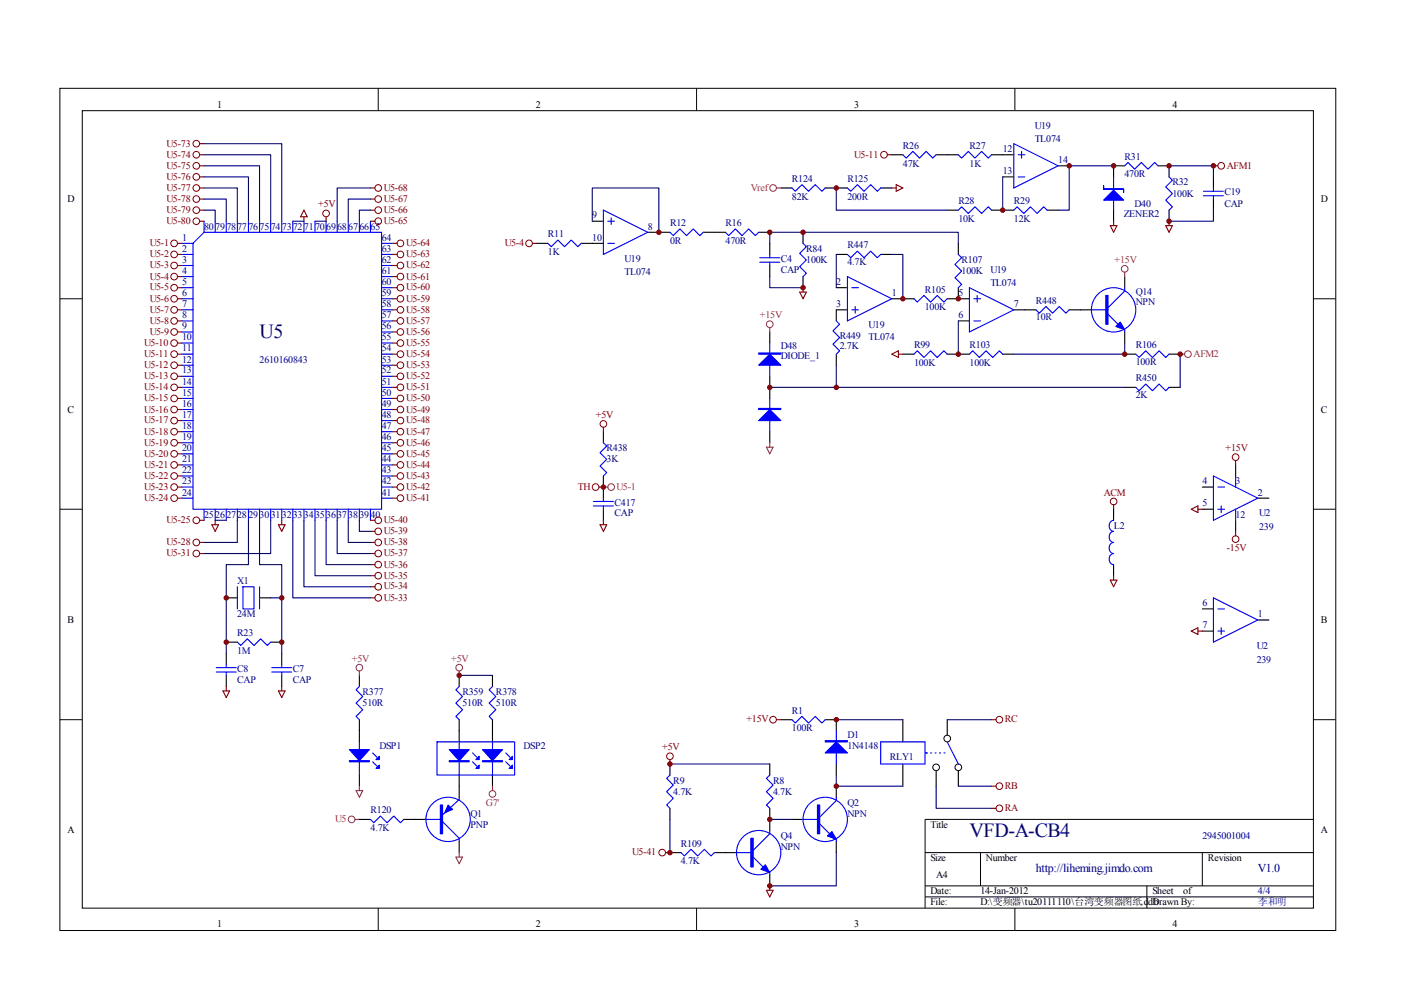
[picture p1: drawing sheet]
<svg xmlns="http://www.w3.org/2000/svg" width="297mm" height="210mm" viewBox="0 0 297 210" stroke-linecap="round" stroke-linejoin="round" font-family="sans-serif">
<g fill="none" stroke="#000" stroke-width=".21">
<path d="M12.7 18.7h270.5v178.6h-270.5zM80.2 18.7v4.7M147.7 18.7v4.7M215.2 18.7v4.7M17.4 23.5h261.1v169h-261.1zM12.7 63.3h4.7M278.4 63.3h4.7M12.7 108h4.7M278.4 108h4.7M12.7 152.6h4.7M278.4 152.6h4.7M278.4 173.7h-82.3v18.8"/>
<path d="M80.2 192.5v4.7M147.7 192.5v4.7M196.1 180.8h82.3M196.1 187.8h82.3M196.1 190.2h82.3M207.9 180.8v7M215.2 192.5v4.7M243.2 187.8v4.7M254.9 180.8v7"/>
<circle cx="200.8" cy="156.6" r=".71"/>
<circle cx="198.5" cy="162.7" r=".71"/>
<circle cx="203.2" cy="162.7" r=".71"/>
</g>
<g fill="none" stroke="#00f" stroke-width=".23">
<path d="M167.9 39.9l.7 .7 1.4-1.4 1.4 1.4 1.4-1.4 1.5 1.4 .7-.7M179.7 39.9l.7 .7 1.4-1.4 1.4 1.4 1.4-1.4 1.4 1.4 .7-.7M191.4 32.8l.7 .7 1.4-1.4 1.5 1.4 1.4-1.4 1.4 1.4 .7-.7M203.2 32.8l.7 .7 1.4-1.4 1.4 1.4 1.4-1.4 1.4 1.4 .7-.7M214.9 30.5l9.4 4.7-9.4 4.7zM215.9 37.5h1.4M215.9 32.8h1.4M216.6 32.1v1.4M236.1 37.5v7.1M238.5 35.2l.7-.7 1.4 1.4 1.4-1.4 1.4 1.4 1.4-1.4 .7 .7M247.9 37.5l.7 .7-1.4 1.4 1.4 1.4-1.4 1.4 1.4 1.5-.7 .7M257.3 39.9v.7"/>
<path d="M38.6 51.6h2.3M38.6 53.9h2.3M38.6 56.3h2.3M38.6 58.6h2.3M40.9 51.6l2.4-2.3h37.6v58.7h-40zM43.3 46.9v2.4M45.6 46.9v2.4M48 46.9v2.4M50.3 46.9v2.4M52.7 46.9v2.4M55 46.9v2.4M57.4 46.9v2.4"/>
<path d="M59.7 46.9v2.4M62.1 46.9v2.4M64.4 46.9v2.4M66.8 46.9v2.4M69.1 46.9v2.4M71.5 46.9v2.4M73.8 46.9v2.4M76.2 46.9v2.4M78.5 46.9v2.4M80.9 51.6h2.3M80.9 53.9h2.3M80.9 56.3h2.3"/>
<path d="M80.9 58.6h2.3M116.2 51.6l.7 .7 1.4-1.4 1.4 1.4 1.4-1.4 1.4 1.4 .7-.7M127.9 44.6l9.4 4.7-9.4 4.6zM128.9 51.6h1.4M128.9 46.9h1.4M129.6 46.2v1.4M142 49.3l.7 .7 1.5-1.5 1.4 1.5 1.4-1.5 1.4 1.5 .7-.7M153.8 49.3l.7 .7 1.4-1.5 1.4 1.5 1.4-1.5 1.4 1.5 .8-.7M161.1 54.7h4.2M161.1 55.6h4.2M163.2 53.9v.8M163.2 55.6v.7"/>
<path d="M170.3 51.6l.7 .7-1.4 1.4 1.4 1.4-1.4 1.4 1.4 1.4-.7 .7M179.7 53.9l.7 .8 1.4-1.5 1.4 1.5 1.4-1.5 1.4 1.5 .7-.8M179.7 58.6l9.4 4.7-9.4 4.7zM203.2 44.6l.7-.7 1.4 1.4 1.4-1.4 1.4 1.4 1.4-1.4 .7 .7M203.2 53.9l.7 .8-1.4 1.4 1.4 1.4-1.4 1.4 1.4 1.4-.7 .7M214.9 44.6l.7-.7 1.5 1.4 1.4-1.4 1.4 1.4 1.4-1.4 .7 .7M255.2 40.6h4.2M255.2 41.5h4.2M257.3 41.5v.7M38.6 61h2.3M38.6 63.3h2.3M38.6 65.7h2.3"/>
<path d="M38.6 68h2.3M38.6 70.4h2.3M38.6 72.7h2.3M38.6 75.1h2.3M38.6 77.4h2.3M38.6 79.8h2.3M80.9 61h2.3M80.9 63.3h2.3M80.9 65.7h2.3M80.9 68h2.3M80.9 70.4h2.3M80.9 72.7h2.3"/>
<path d="M80.9 75.1h2.3M80.9 77.4h2.3M80.9 79.8h2.3M163.2 72.7v7.1M177.3 68l.7 .7-1.4 1.5 1.4 1.4-1.4 1.4 1.4 1.4-.7 .7M180.6 61h1.4M180.6 65.7h1.4M181.3 65v1.4M193.8 63.3l.7 .7 1.4-1.4 1.4 1.4 1.4-1.4 1.4 1.4 .7-.7M193.8 75.1l.7-.7 1.4 1.4 1.4-1.4 1.4 1.4 1.4-1.4 .7 .7M205.5 75.1l.7-.7 1.5 1.4 1.4-1.4 1.4 1.4 1.4-1.4 .7 .7M205.5 61l9.4 4.7-9.4 4.7z"/>
<path d="M206.5 63.3h1.4M206.5 68h1.4M207.2 62.6v1.4M219.6 65.7l.8 .7 1.4-1.4 1.4 1.4 1.4-1.4 1.4 1.4 .7-.7M231.4 65.7h3.5M234.9 66.6l2.1 2.1M238.5 61v.7l-3.6 3.5M238.5 69.9v.5M240.8 75.1l.7 .7 1.4-1.4 1.4 1.4 1.4-1.4 1.5 1.4 .7-.7M38.6 82.1h2.3M38.6 84.5h2.3M38.6 86.8h2.3"/>
<path d="M38.6 89.2h2.3M38.6 91.5h2.3M38.6 93.9h2.3M38.6 96.2h2.3M38.6 98.6h2.3M80.9 82.1h2.3M80.9 84.5h2.3M80.9 86.8h2.3M80.9 89.2h2.3M80.9 91.5h2.3M80.9 93.9h2.3M80.9 96.2h2.3"/>
<path d="M80.9 98.6h2.3M127.9 93.9l.7 .7-1.4 1.4 1.4 1.4-1.4 1.4 1.4 1.4-.7 .7M163.2 84.5v7M240.8 82.1l.7 .7 1.4-1.4 1.4 1.4 1.4-1.4 1.5 1.4 .7-.7M38.6 100.9h2.3M38.6 103.3h2.3M38.6 105.6h2.3M43.3 108v2.3M45.6 108v2.3M48 108v2.3M50.3 108v2.3M52.7 108v2.3"/>
<path d="M55 108v2.3M57.4 108v2.3M59.7 108v2.3M62.1 108v2.3M64.4 108v2.3M66.8 108v2.3M69.1 108v2.3M71.5 108v2.3M73.8 108v2.3M76.2 108v2.3M78.5 108v2.3M80.9 100.9h2.3"/>
<path d="M80.9 103.3h2.3M80.9 105.6h2.3M125.8 106.3h4.2M125.8 107.3h4.2M127.9 105.6v.7M127.9 107.3v.7M236.1 110.3a1.2 1.2 0 0 0-.9 1.2 1.2 1.2 0 0 0 .9 1.2 1.2 1.2 0 0 0-.9 1.1 1.2 1.2 0 0 0 .9 1.2 1.2 1.2 0 0 0-.9 1.2 1.2 1.2 0 0 0 .9 1.2 1.2 1.2 0 0 0-.9 1.1 1.2 1.2 0 0 0 .9 1.2M257.3 100.9l9.4 4.7-9.4 4.7zM258.2 103.3h1.4M258.2 108h1.4M258.9 107.3v1.4M262 100.9v2.4"/>
<path d="M262 108v2.3M50.3 136.2l.7 .7 1.4-1.5 1.5 1.5 1.4-1.5 1.4 1.5 .7-.7M50.3 124.4v4.7M51.5 124.4h2.4v4.7h-2.4zM55 124.4v4.7M257.3 126.8l9.4 4.7-9.4 4.7zM258.2 129.1h1.4M258.2 133.8h1.4M258.9 133.1v1.4M45.9 141.6h4.2M45.9 142.5h4.2M48 140.9v.7"/>
<path d="M48 142.5v.7M57.6 141.6h4.2M57.6 142.5h4.2M59.7 140.9v.7M59.7 142.5v.7M76.2 145.5l-.7 .8 1.4 1.4-1.4 1.4 1.4 1.4-1.4 1.4 .7 .7M76.2 157.3v7M79 159.6l1 1M92.7 157.3h16.4v7h-16.4zM97.4 145.5l-.7 .8 1.4 1.4-1.4 1.4 1.4 1.4-1.4 1.4 .7 .7M97.4 157.3v7M100.2 159.6l.9 1"/>
<path d="M104.4 145.5l-.7 .8 1.4 1.4-1.4 1.4 1.4 1.4-1.4 1.4 .7 .7M104.4 157.3v7M107.2 159.6l1 1M167.9 152.6l.7 .7 1.4-1.4 1.4 1.4 1.4-1.4 1.5 1.4 .7-.7M177.3 154.9v7.1M186.7 157.3h9.4v4.7h-9.4zM196.1 159.6h.5M197.3 159.6h.2M198.2 159.6h.3M199.2 159.6h.2M200.1 159.6h.3M200.8 157.3l2.4 4.7"/>
<path d="M78.5 173.7l.8 .7 1.4-1.4 1.4 1.4 1.4-1.4 1.4 1.4 .7-.7M79 161.5l1 1M90.1 173.7h3.3M93.8 174.2l3.6 3.5v.7M97.4 169v.5l-3.6 3.3M100.2 161.5l.9 1M107.2 161.5l1 1M142 164.3l-.7 .7 1.4 1.5-1.4 1.4 1.4 1.4-1.4 1.4 .7 .7M163.2 164.3l-.7 .7 1.4 1.5-1.4 1.4 1.4 1.4-1.4 1.4 .7 .7M163.2 176.1v.7l-3.5 3.5M170.3 173.7h3.5M173.8 174.7l2.1 2.1"/>
<path d="M177.3 169v.7l-3.5 3.6M177.3 178v.4M144.4 180.8l.7 .7 1.4-1.4 1.4 1.4 1.4-1.4 1.4 1.4 .7-.7M156.2 180.8h3.5M159.7 181.7l2.1 2.1M163.2 185v.5"/>
<circle cx="236.1" cy="65.7" r="4.7"/>
<circle cx="95" cy="173.7" r="4.7"/>
<circle cx="175" cy="173.7" r="4.7"/>
<circle cx="160.9" cy="180.8" r="4.7"/>
</g>
<g fill="none" stroke="#000" stroke-width=".23">
<path d="M165.6 39.9h2.3M175 39.9h4.7M186.7 39.9h2.4M189.1 32.8h2.3M198.5 32.8h4.7M210.2 32.8h4.7M212.6 37.5h2.3M224.3 35.2h2.4M238.5 35.2h-2.4v2.3M245.5 35.2h2.4v2.3M257.3 37.5v2.4M113.8 51.6h2.4"/>
<path d="M123.2 51.6h4.7M125.6 46.9h2.3M137.3 49.3h4.7M149.1 49.3h4.7M160.9 49.3h2.3M163.2 51.6v2.3M163.2 56.3v2.3M170.3 49.3v2.3M170.3 58.6v2.4M177.3 53.9h2.4M186.7 53.9h2.4M200.8 44.6h2.4"/>
<path d="M203.2 51.6v2.3M210.2 44.6h4.7M222 44.6h2.3M236.1 44.6v2.3M238.5 58.6v2.4M247.9 44.6v2.3M257.3 42.2v2.4M163.2 70.4v2.3M163.2 79.8v4.7M177.3 75.1v2.3M177.3 61h2.4M179.7 65.7h-2.4v2.3"/>
<path d="M189.1 63.3h4.7M191.4 75.1h2.4M200.8 63.3h4.7M200.8 75.1h4.7M203.2 61v2.3M203.2 68h2.3M212.6 75.1h2.3M214.9 65.7h4.7M226.7 65.7h4.7M238.5 75.1h2.3M238.5 70.4v2.3M247.9 75.1h2.3"/>
<path d="M127.9 91.5v2.4M163.2 91.5v2.4M238.5 82.1h2.3M247.9 82.1h2.3M262 98.6v2.3M127.9 100.9v4.7M127.9 108v2.3M236.1 108v2.3M236.1 119.7v2.4M254.9 103.3h2.4M254.9 108h2.4M262 110.3v2.4"/>
<path d="M266.7 105.6h2.3M48 126.8h2.3M48 136.2h2.3M48 138.5v2.4M55 126.8h2.4M57.4 136.2h2.3M59.7 138.5v2.4M254.9 129.1h2.4M254.9 133.8h2.4M266.7 131.5h2.3M48 143.2v2.3M59.7 143.2v2.3"/>
<path d="M76.2 143.2v2.3M76.2 152.6v4.7M97.4 143.2v2.3M97.4 152.6v4.7M104.4 143.2v2.3M104.4 152.6v4.7M165.6 152.6h2.3M175 152.6h2.3v2.3M191.4 152.6v4.7M200.8 152.6v3.3M76.2 173.7h2.3M76.2 164.3v2.4"/>
<path d="M85.6 173.7h4.7M97.4 164.3v4.7M97.4 178.4v2.4M104.4 164.3v2.4M142 162v2.3M142 171.4v2.3M163.2 162v2.3M163.2 171.4v4.7M167.9 173.7h2.4M177.3 162v2.3M177.3 166.7v2.3M177.3 178.4v2.4"/>
<path d="M191.4 162v4.7M198.5 163.4v3.3M203.2 163.4v3.3M142 180.8h2.4M151.4 180.8h4.8M163.2 185.5v2.3"/>
</g>
<g fill="none" stroke="#800000" stroke-width=".23">
<path d="M42.3 32.8h1M42.3 35.2h1M42.3 39.9h1M42.3 30.5h1M42.3 37.5h1M78.5 39.9h1M188.1 32.8h1M189.1 39.9h.9M190 39.2l1.4 .7-1.4 .7zM257.3 35.2h.9M37.6 51.6h1M37.6 53.9h1"/>
<path d="M37.6 56.3h1M37.6 58.6h1M42.3 46.9h1M42.3 44.6h1M42.3 42.2h1M64.4 44.6l.7 1.4h-1.4zM64.4 46v.9M69.1 46v.9M78.5 46.9h1M78.5 44.6h1M78.5 42.2h1M83.2 51.6h1"/>
<path d="M83.2 53.9h1M83.2 56.3h1M83.2 58.6h1M112.9 51.6h.9M235.4 47.8h1.4l-.7 1.5zM236.1 46.9v.9M247.2 47.8h1.4l-.7 1.5zM247.9 46.9v.9M37.6 61h1M37.6 63.3h1M37.6 65.7h1M37.6 68h1"/>
<path d="M37.6 70.4h1M37.6 72.7h1M37.6 75.1h1M37.6 77.4h1M37.6 79.8h1M83.2 61h1M83.2 63.3h1M83.2 65.7h1M83.2 68h1M83.2 70.4h1M83.2 72.7h1M83.2 75.1h1"/>
<path d="M83.2 77.4h1M83.2 79.8h1M169.6 61.9h1.4l-.7 1.4zM170.3 61v.9M189.1 75.1l1.4-.7v1.4zM190.5 75.1h.9M37.6 82.1h1M37.6 84.5h1M37.6 86.8h1M37.6 89.2h1M37.6 91.5h1M37.6 93.9h1"/>
<path d="M37.6 96.2h1M37.6 98.6h1M83.2 82.1h1M83.2 84.5h1M83.2 86.8h1M83.2 89.2h1M83.2 91.5h1M83.2 93.9h1M83.2 96.2h1M83.2 98.6h1M127.9 90.6v.9M262 97.6v1"/>
<path d="M37.6 103.3h1M37.6 100.9h1M37.6 105.6h1M42.3 110.3h1M42.3 115h1M42.3 117.4h1M44.9 111.3h1.4l-.7 1.4zM45.6 110.3v1M59 111.3h1.4l-.7 1.4zM59.7 110.3v1M78.5 110.3h1M78.5 115h1"/>
<path d="M78.5 112.7h1M78.5 117.4h1M78.5 119.7h1M83.2 103.3h1M83.2 100.9h1M83.2 105.6h1M127 103.3h.9M127.2 111.3h1.4l-.7 1.4zM127.9 110.3v1M236.1 107v1M252.6 108l1.4-.7v1.4zM254 108h.9"/>
<path d="M262 112.7v.9M78.5 122.1h1M78.5 124.4h1M78.5 126.8h1M235.4 123h1.4l-.7 1.4zM236.1 122.1v.9M252.6 133.8l1.4-.7v1.4zM254 133.8h.9M47.3 146.5h1.4l-.7 1.4zM48 145.5v1M59 146.5h1.4l-.7 1.4zM59.7 145.5v1"/>
<path d="M164.6 152.6h1M210.2 152.6h1M142 161.1v.9M210.2 166.7h1M210.2 171.4h1M141.1 180.8h.9M162.5 188.8h1.4l-.7 1.4zM163.2 187.8v1"/>
</g>
<g fill="none" stroke="#000080" stroke-width=".23">
<path d="M43.3 39.9h7v7M43.3 37.5h9.4v9.4M43.3 35.2h11.7v11.7M43.3 32.8h14.1v14.1M43.3 30.5h16.4v16.4M78.5 39.9h-7v7M177.3 39.9v4.7h23.5M212.6 37.5v7.1M236.1 35.2h-9.4v9.4h-2.4M247.9 35.2h9.4v2.3M43.3 44.6h2.3v2.3M43.3 42.2h4.7v4.7"/>
<path d="M62.1 46.9h2.3M66.8 46.9h2.3M78.5 44.6h-2.3v2.3M78.5 42.2h-4.7v4.7M125.6 46.9v-7h14.1v9.4M163.2 51.6v-2.3h40v2.3M163.2 58.6v2.4h7.1M177.3 53.9v7.1M189.1 53.9h2.3v9.4M257.3 44.6v2.3h-9.4M177.3 77.4v4.7M203.2 68v7.1"/>
<path d="M238.5 72.7v2.4h-23.6M250.2 75.1v7M163.2 82.1h75.3M45.6 110.3h2.4M50.3 110.3v4.7h-7M52.7 110.3v9.4h-4.7v18.8M55 110.3v9.4h4.7v18.8M57.4 110.3v7.1h-14.1M62.1 110.3v16.5h16.4M64.4 110.3v14.1h14.1M66.8 110.3v11.8h11.7M69.1 110.3v9.4h9.4"/>
<path d="M71.5 110.3v7.1h7M73.8 110.3v4.7h4.7M76.2 110.3v2.4h2.3M57.4 126.8h2.3M97.4 143.2h7M177.3 152.6h14.1M200.8 152.6h9.4M142 173.7v7.1M142 162h21.2M163.2 173.7h4.7M177.3 164.3v2.4h14.1M198.5 166.7v4.7h11.7"/>
<path d="M203.2 166.7h7M177.3 180.8v7h-14.1"/>
</g>
<g fill="none" stroke="#800000" stroke-width=".21">
<circle cx="41.6" cy="32.8" r=".71"/>
<circle cx="41.6" cy="35.2" r=".71"/>
<circle cx="41.6" cy="30.5" r=".7"/>
<circle cx="41.6" cy="37.5" r=".7"/>
<circle cx="41.6" cy="39.9" r=".7"/>
<circle cx="80.2" cy="39.9" r=".71"/>
<circle cx="187.4" cy="32.8" r=".71"/>
<circle cx="258.9" cy="35.2" r=".71"/>
<circle cx="36.9" cy="51.6" r=".71"/>
<circle cx="36.9" cy="53.9" r=".71"/>
<circle cx="36.9" cy="56.3" r=".71"/>
<circle cx="36.9" cy="58.6" r=".71"/>
<circle cx="41.6" cy="44.6" r=".7"/>
<circle cx="41.6" cy="46.9" r=".7"/>
<circle cx="41.6" cy="42.2" r=".7"/>
<circle cx="69.1" cy="45.3" r=".71"/>
<circle cx="80.2" cy="44.6" r=".71"/>
<circle cx="80.2" cy="46.9" r=".71"/>
<circle cx="80.2" cy="42.2" r=".71"/>
<circle cx="84.9" cy="51.6" r=".71"/>
<circle cx="84.9" cy="53.9" r=".7"/>
<circle cx="84.9" cy="56.3" r=".7"/>
<circle cx="84.9" cy="58.6" r=".7"/>
<circle cx="112.2" cy="51.6" r=".71"/>
<circle cx="36.9" cy="65.7" r=".71"/>
<circle cx="36.9" cy="79.8" r=".71"/>
<circle cx="36.9" cy="68" r=".71"/>
<circle cx="36.9" cy="61" r=".71"/>
<circle cx="36.9" cy="72.7" r=".71"/>
<circle cx="36.9" cy="75.1" r=".71"/>
<circle cx="36.9" cy="63.3" r=".71"/>
<circle cx="36.9" cy="70.4" r=".71"/>
<circle cx="36.9" cy="77.4" r=".71"/>
<circle cx="84.9" cy="79.8" r=".71"/>
<circle cx="84.9" cy="68" r=".71"/>
<circle cx="84.9" cy="65.7" r=".71"/>
<circle cx="84.9" cy="75.1" r=".7"/>
<circle cx="84.9" cy="70.4" r=".7"/>
<circle cx="84.9" cy="63.3" r=".7"/>
<circle cx="84.9" cy="72.7" r=".7"/>
<circle cx="84.9" cy="61" r=".7"/>
<circle cx="84.9" cy="77.4" r=".7"/>
<circle cx="36.9" cy="82.1" r=".71"/>
<circle cx="36.9" cy="96.2" r=".71"/>
<circle cx="36.9" cy="98.6" r=".71"/>
<circle cx="36.9" cy="91.5" r=".71"/>
<circle cx="36.9" cy="93.9" r=".71"/>
<circle cx="36.9" cy="89.2" r=".71"/>
<circle cx="36.9" cy="86.8" r=".71"/>
<circle cx="36.9" cy="84.5" r=".71"/>
<circle cx="84.9" cy="82.1" r=".71"/>
<circle cx="84.9" cy="96.2" r=".71"/>
<circle cx="84.9" cy="98.6" r=".71"/>
<circle cx="84.9" cy="91.5" r=".7"/>
<circle cx="84.9" cy="93.9" r=".7"/>
<circle cx="84.9" cy="84.5" r=".7"/>
<circle cx="84.9" cy="89.2" r=".7"/>
<circle cx="84.9" cy="86.8" r=".7"/>
<circle cx="127.9" cy="89.9" r=".71"/>
<circle cx="262" cy="96.9" r=".71"/>
<circle cx="36.9" cy="100.9" r=".71"/>
<circle cx="36.9" cy="105.6" r=".71"/>
<circle cx="36.9" cy="103.3" r=".71"/>
<circle cx="41.6" cy="110.3" r=".71"/>
<circle cx="41.6" cy="115" r=".7"/>
<circle cx="41.6" cy="117.4" r=".7"/>
<circle cx="80.2" cy="110.3" r=".71"/>
<circle cx="80.2" cy="112.7" r=".71"/>
<circle cx="80.2" cy="115" r=".71"/>
<circle cx="80.2" cy="119.7" r=".71"/>
<circle cx="80.2" cy="117.4" r=".71"/>
<circle cx="84.9" cy="100.9" r=".7"/>
<circle cx="84.9" cy="105.6" r=".7"/>
<circle cx="84.9" cy="103.3" r=".7"/>
<circle cx="126.3" cy="103.3" r=".71"/>
<circle cx="236.1" cy="106.3" r=".71"/>
<circle cx="262" cy="114.3" r=".71"/>
<circle cx="80.2" cy="126.8" r=".71"/>
<circle cx="80.2" cy="124.4" r=".71"/>
<circle cx="80.2" cy="122.1" r=".71"/>
<circle cx="163.9" cy="152.6" r=".7"/>
<circle cx="211.9" cy="152.6" r=".7"/>
<circle cx="142" cy="160.3" r=".71"/>
<circle cx="211.9" cy="171.4" r=".7"/>
<circle cx="211.9" cy="166.7" r=".7"/>
<circle cx="140.4" cy="180.8" r=".7"/>
</g>
<g fill="#00f" stroke="#00f" stroke-width=".23">
<path d="M234 42.4l2.1-2.1 2.1 2.1z"/>
<path d="M175.4 177.3l1-1 .9 1.7z"/>
<path d="M162.3 183.4l.9 1.6-1.9-.7z"/>
<path d="M175 159.6l2.3-2.3 2.4 2.3z"/>
<path d="M74.1 158.9h4.2l-2.1 2.4z"/>
<path d="M79.7 162.9l.7-.7v.7z"/>
<path d="M79.7 161.1l.7-.8v.8z"/>
<path d="M95.2 158.9h4.3l-2.1 2.4z"/>
<path d="M101.6 162.2v.7h-.7z"/>
<path d="M101.6 160.3v.8h-.7z"/>
<path d="M102.3 158.9h4.2l-2.1 2.4z"/>
<path d="M107.9 162.9l.7-.7v.7z"/>
<path d="M107.9 161.1l.7-.8v.8z"/>
<path d="M95 170.7l.9 .9-1.6 .7z"/>
<path d="M236.6 69.2l.9-.9 1 1.6z"/>
<path d="M160.9 89.2l2.3-2.4 2.4 2.4z"/>
<path d="M160.9 77.4l2.3-2.3 2.4 2.3z"/>
<path d="M234 39.4v.7h4.2v.7v-.7h-4.2z" fill-rule="evenodd"/>
<path d="M173.3 170.7h.5v6.1h-.5z" fill-rule="evenodd"/>
<path d="M159.2 177.7h.5v6.1h-.5z" fill-rule="evenodd"/>
<path d="M175 157.1h4.7v.2h-4.7z" fill-rule="evenodd"/>
<path d="M74.1 161.3h4.2v.2h-4.2z" fill-rule="evenodd"/>
<path d="M95.2 161.3h4.3v.2h-4.3z" fill-rule="evenodd"/>
<path d="M102.3 161.3h4.2v.2h-4.2z" fill-rule="evenodd"/>
<path d="M93.4 170.7h.4v6.1h-.4z" fill-rule="evenodd"/>
<path d="M234.5 62.6h.4v6.1h-.4z" fill-rule="evenodd"/>
<path d="M160.9 86.6h4.7v.2h-4.7z" fill-rule="evenodd"/>
<path d="M160.9 74.9h4.7v.2h-4.7z" fill-rule="evenodd"/>
</g>
<g fill="#800000" stroke="#800000" stroke-width=".21">
<circle cx="177.3" cy="152.6" r=".47"/>
<circle cx="177.3" cy="166.7" r=".47"/>
<circle cx="163.2" cy="173.7" r=".47"/>
<circle cx="142" cy="180.8" r=".47"/>
<circle cx="142" cy="162" r=".47"/>
<circle cx="163.2" cy="187.8" r=".47"/>
<circle cx="48" cy="126.8" r=".47"/>
<circle cx="59.7" cy="136.2" r=".47"/>
<circle cx="48" cy="136.2" r=".47"/>
<circle cx="59.7" cy="126.8" r=".47"/>
<circle cx="97.4" cy="143.2" r=".47"/>
<circle cx="203.2" cy="75.1" r=".47"/>
<circle cx="238.5" cy="75.1" r=".47"/>
<circle cx="163.2" cy="82.1" r=".47"/>
<circle cx="177.3" cy="82.1" r=".47"/>
<circle cx="250.2" cy="75.1" r=".47"/>
<circle cx="191.4" cy="63.3" r=".47"/>
<circle cx="226.7" cy="35.2" r=".47"/>
<circle cx="212.6" cy="44.6" r=".47"/>
<circle cx="236.1" cy="35.2" r=".47"/>
<circle cx="247.9" cy="35.2" r=".47"/>
<circle cx="247.9" cy="46.9" r=".47"/>
<circle cx="257.3" cy="35.2" r=".47"/>
<circle cx="203.2" cy="63.3" r=".47"/>
<circle cx="163.2" cy="49.3" r=".47"/>
<circle cx="170.3" cy="49.3" r=".47"/>
<circle cx="139.7" cy="49.3" r=".47"/>
<circle cx="170.3" cy="61" r=".47"/>
<circle cx="127.9" cy="103.3" r=".47"/>
<circle cx="177.3" cy="39.9" r=".47"/>
</g>
<g fill="none" stroke="#a1006a" stroke-width=".21">
<circle cx="163.9" cy="39.9" r=".7"/>
<circle cx="238.5" cy="57" r=".71"/>
<circle cx="163.2" cy="68.7" r=".71"/>
<circle cx="251.9" cy="75.1" r=".71"/>
<circle cx="129.6" cy="103.3" r=".71"/>
<circle cx="76.2" cy="141.6" r=".7"/>
<circle cx="97.4" cy="141.6" r=".71"/>
<circle cx="74.5" cy="173.7" r=".71"/>
<circle cx="104.4" cy="168.3" r=".71"/>
</g>
<g fill="none" stroke="#a1006a" stroke-width=".23">
<path d="M164.6 39.9h1M238.5 57.7v.9M163.2 69.5v.9M250.2 75.1h1M162.5 94.8h1.4l-.7 1.4zM163.2 93.9v.9M127.9 103.3h1M76.2 142.3v.9M97.4 142.3v.9M75.3 173.7h.9M75.5 167.6h1.4l-.7 1.4zM76.2 166.7v.9"/>
<path d="M104.4 166.7v.9M96.7 181.7h1.4l-.7 1.4zM97.4 180.8v.9"/>
</g>
<g font-size="4.2" fill="#000080">
<text x="55" y="71.6">U5</text>
<text x="205.6" y="177.4">VFD-A-CB4</text>
</g>
<g font-size="2.5" fill="#000080">
<text x="219.6" y="184.8">http://liheming.jimdo.com</text>
<text x="266.7" y="184.8">V1.0</text>
</g>
<g font-size="2.1">
<text x="46.1" y="22.9">1</text>
<text x="113.6" y="22.9">2</text>
<text x="181.1" y="22.9">3</text>
<text x="248.6" y="22.9">4</text>
<text x="14.3" y="42.8">D</text>
<text x="280.1" y="42.8">D</text>
<text x="14.3" y="87.5">C</text>
<text x="280.1" y="87.5">C</text>
<text x="14.3" y="132.1">B</text>
<text x="280.1" y="132.1">B</text>
<text x="14.3" y="176.7">A</text>
<text x="197.3" y="175.5">Title</text>
<text x="280.1" y="176.7">A</text>
<text x="197.3" y="182.6">Size</text>
<text x="209" y="182.6">Number</text>
<text x="256.1" y="182.6">Revision</text>
<text x="197.3" y="189.6">Date:</text>
<text x="197.3" y="192">File:</text>
<text x="198.5" y="186.1">A4</text>
<text x="207.9" y="189.6">14-Jan-2012</text>
<text x="207.9" y="192">D:\变频器\tu20111110\台湾变频器图纸.ddb</text>
<text x="244.3" y="189.6">Sheet</text>
<text x="244.3" y="192">Drawn By:</text>
<text x="250.9" y="189.6">of</text>
<text x="46.1" y="196.6">1</text>
<text x="113.6" y="196.6">2</text>
<text x="181.1" y="196.6">3</text>
<text x="248.6" y="196.6">4</text>
</g>
<g font-size="2.1" fill="#000080">
<text x="219.4" y="27.3">U19</text>
<text x="191.4" y="31.5">R26</text>
<text x="191.4" y="35.3">47K</text>
<text x="205.6" y="31.5">R27</text>
<text x="205.6" y="35.3">1K</text>
<text x="212.6" y="32.3">12</text>
<text x="219.4" y="30.2">TL074</text>
<text x="224.4" y="34.6">14</text>
<text x="238.4" y="33.9">R31</text>
<text x="167.9" y="38.6">R124</text>
<text x="179.7" y="38.6">R125</text>
<text x="212.6" y="36.9">13</text>
<text x="238.4" y="37.6">470R</text>
<text x="248.6" y="39.3">R32</text>
<text x="248.6" y="41.7">100K</text>
<text x="259.6" y="41.4">C19</text>
<text x="125.6" y="46.3">9</text>
<text x="167.9" y="42.3">82K</text>
<text x="179.7" y="42.3">200R</text>
<text x="203.2" y="43.3">R28</text>
<text x="203.2" y="47">10K</text>
<text x="215" y="43.3">R29</text>
<text x="215" y="47">12K</text>
<text x="238.3" y="46.1">ZENER2</text>
<text x="240.5" y="43.8">D40</text>
<text x="259.6" y="43.8">CAP</text>
<text x="38.6" y="51.1">1</text>
<text x="38.6" y="53.4">2</text>
<text x="43.3" y="48.7">80</text>
<text x="45.6" y="48.7">79</text>
<text x="48" y="48.7">787776</text>
<text x="55" y="48.7">75</text>
<text x="57.4" y="48.7">74</text>
<text x="59.8" y="48.7">737271</text>
<text x="66.8" y="48.7">70</text>
<text x="69.2" y="48.7">696867</text>
<text x="76.2" y="48.7">66</text>
<text x="78.6" y="48.7">65</text>
<text x="80.9" y="53.4">63</text>
<text x="80.9" y="51.1">64</text>
<text x="116.2" y="50.3">R11</text>
<text x="125.6" y="51.1">10</text>
<text x="137.3" y="48.7">8</text>
<text x="142.1" y="48">R12</text>
<text x="142.1" y="51.7">0R</text>
<text x="153.8" y="48">R16</text>
<text x="153.8" y="51.7">470R</text>
<text x="170.9" y="53.4">R84</text>
<text x="179.7" y="52.7">R447</text>
<text x="38.6" y="55.7">3</text>
<text x="38.6" y="58.1">4</text>
<text x="80.9" y="58.1">61</text>
<text x="80.9" y="55.7">62</text>
<text x="116.2" y="54.1">1K</text>
<text x="132.4" y="55.5">U19</text>
<text x="132.4" y="58.3">TL074</text>
<text x="165.5" y="55.5">C4</text>
<text x="165.5" y="57.8">CAP</text>
<text x="170.9" y="55.7">100K</text>
<text x="179.7" y="56.2">4.7K</text>
<text x="203.9" y="55.7">R107</text>
<text x="203.9" y="58.1">100K</text>
<text x="210" y="57.8">U19</text>
<text x="38.6" y="60.5">5</text>
<text x="38.6" y="62.8">6</text>
<text x="38.6" y="65.1">7</text>
<text x="80.9" y="65.1">58</text>
<text x="80.9" y="62.8">59</text>
<text x="80.9" y="60.5">60</text>
<text x="177.3" y="60.5">2</text>
<text x="177.3" y="65.1">3</text>
<text x="189.1" y="62.8">1</text>
<text x="196.1" y="62.1">R105</text>
<text x="196.1" y="65.8">100K</text>
<text x="203.2" y="62.8">5</text>
<text x="210" y="60.6">TL074</text>
<text x="215" y="65.1">7</text>
<text x="219.6" y="64.4">R448</text>
<text x="240.8" y="62.5">Q14</text>
<text x="240.8" y="64.6">NPN</text>
<text x="38.6" y="67.5">8</text>
<text x="38.6" y="69.8">9</text>
<text x="80.9" y="69.8">56</text>
<text x="80.9" y="67.5">57</text>
<text x="178.1" y="71.9">R449</text>
<text x="184.1" y="69.6">U19</text>
<text x="203.2" y="67.5">6</text>
<text x="219.6" y="67.9">10R</text>
<text x="38.6" y="72.2">10</text>
<text x="38.6" y="74.5">11</text>
<text x="38.6" y="76.9">12</text>
<text x="55" y="76.9">2610160843</text>
<text x="80.9" y="76.9">53</text>
<text x="80.9" y="74.5">54</text>
<text x="80.9" y="72.2">55</text>
<text x="165.5" y="74">D48</text>
<text x="165.5" y="76.1">DIODE_1</text>
<text x="178.1" y="74">2.7K</text>
<text x="184.1" y="72.2">TL074</text>
<text x="193.8" y="73.8">R99</text>
<text x="193.8" y="77.6">100K</text>
<text x="205.6" y="73.8">R103</text>
<text x="205.6" y="77.6">100K</text>
<text x="240.8" y="73.8">R106</text>
<text x="240.8" y="77.3">100R</text>
<text x="38.6" y="79.2">13</text>
<text x="38.6" y="81.5">14</text>
<text x="38.6" y="83.9">15</text>
<text x="80.9" y="83.9">50</text>
<text x="80.9" y="81.5">51</text>
<text x="80.9" y="79.2">52</text>
<text x="240.8" y="80.9">R450</text>
<text x="38.6" y="86.3">16</text>
<text x="38.6" y="88.6">17</text>
<text x="80.9" y="88.6">48</text>
<text x="80.9" y="86.3">49</text>
<text x="240.8" y="84.3">2K</text>
<text x="38.6" y="90.9">18</text>
<text x="38.6" y="93.3">19</text>
<text x="38.6" y="95.7">20</text>
<text x="80.9" y="95.7">45</text>
<text x="80.9" y="93.3">46</text>
<text x="80.9" y="90.9">47</text>
<text x="128.6" y="95.7">R438</text>
<text x="38.6" y="98">21</text>
<text x="38.6" y="100.3">22</text>
<text x="80.9" y="100.3">43</text>
<text x="80.9" y="98">44</text>
<text x="128.6" y="98">3K</text>
<text x="38.6" y="105.1">24</text>
<text x="38.6" y="102.7">23</text>
<text x="80.9" y="105.1">41</text>
<text x="80.9" y="102.7">42</text>
<text x="130.3" y="107.2">C417</text>
<text x="254.9" y="102.7">4</text>
<text x="254.9" y="107.4">5</text>
<text x="262" y="102.7">3</text>
<text x="266.7" y="105.1">2</text>
<text x="43.3" y="109.7">25</text>
<text x="45.6" y="109.7">26</text>
<text x="48" y="109.7">272829</text>
<text x="55" y="109.7">30</text>
<text x="57.4" y="109.7">31</text>
<text x="59.8" y="109.7">323334</text>
<text x="66.8" y="109.7">35</text>
<text x="69.2" y="109.7">363738</text>
<text x="76.2" y="109.7">39</text>
<text x="78.6" y="109.7">40</text>
<text x="130.3" y="109.5">CAP</text>
<text x="236.1" y="112.1">L2</text>
<text x="262" y="109.7">12</text>
<text x="267" y="109.5">U2</text>
<text x="267" y="112.4">239</text>
<text x="50.3" y="123.9">X1</text>
<text x="50.3" y="130.9">24M</text>
<text x="254.9" y="128.5">6</text>
<text x="266.7" y="130.9">1</text>
<text x="50.3" y="134.9">R23</text>
<text x="254.9" y="133.2">7</text>
<text x="266.4" y="137.7">U2</text>
<text x="50.3" y="138.6">1M</text>
<text x="50.3" y="142.4">C8</text>
<text x="62.1" y="142.4">C7</text>
<text x="266.4" y="140.5">239</text>
<text x="50.3" y="144.7">CAP</text>
<text x="62.1" y="144.7">CAP</text>
<text x="76.9" y="147.3">R377</text>
<text x="76.9" y="149.7">510R</text>
<text x="98" y="147.3">R359</text>
<text x="98" y="149.7">510R</text>
<text x="105.2" y="147.3">R378</text>
<text x="105.2" y="149.7">510R</text>
<text x="167.9" y="151.3">R1</text>
<text x="167.9" y="155">100R</text>
<text x="80.4" y="158.8">DSP1</text>
<text x="111" y="158.8">DSP2</text>
<text x="179.7" y="156.5">D1</text>
<text x="179.7" y="158.8">1N4148</text>
<text x="188.6" y="161.2">RLY1</text>
<text x="142.7" y="166.1">R9</text>
<text x="163.9" y="166.1">R8</text>
<text x="78.6" y="172.5">R120</text>
<text x="99.7" y="173.2">Q1</text>
<text x="142.7" y="168.5">4.7K</text>
<text x="163.9" y="168.5">4.7K</text>
<text x="179.7" y="170.8">Q2</text>
<text x="179.7" y="173.2">NPN</text>
<text x="78.6" y="176.2">4.7K</text>
<text x="99.7" y="175.5">PNP</text>
<text x="144.4" y="179.5">R109</text>
<text x="165.5" y="177.9">Q4</text>
<text x="254.9" y="177.9">2945001004</text>
<text x="144.4" y="183.2">4.7K</text>
<text x="165.5" y="180.2">NPN</text>
<text x="266.7" y="192">李和明</text>
<text x="266.7" y="189.6">4/4</text>
</g>
<g font-size="2.1" fill="#800000">
<text x="35.3" y="31.1">U5-73</text>
<text x="35.3" y="33.5">U5-74</text>
<text x="35.3" y="35.7">U5-75</text>
<text x="181.1" y="33.5">U5-11</text>
<text x="260.1" y="35.7">AFM1</text>
<text x="35.3" y="38.1">U5-76</text>
<text x="35.3" y="40.5">U5-77</text>
<text x="81.4" y="40.5">U5-68</text>
<text x="35.3" y="42.8">U5-78</text>
<text x="35.3" y="45.1">U5-79</text>
<text x="35.3" y="47.5">U5-80</text>
<text x="67.5" y="44">+5V</text>
<text x="81.4" y="47.5">U5-65</text>
<text x="81.4" y="45.1">U5-66</text>
<text x="81.4" y="42.8">U5-67</text>
<text x="31.7" y="52.2">U5-1</text>
<text x="86.1" y="52.2">U5-64</text>
<text x="107" y="52.2">U5-4</text>
<text x="31.7" y="54.5">U5-2</text>
<text x="31.7" y="56.9">U5-3</text>
<text x="31.7" y="59.3">U5-4</text>
<text x="86.1" y="59.3">U5-61</text>
<text x="86.1" y="56.9">U5-62</text>
<text x="86.1" y="54.5">U5-63</text>
<text x="31.7" y="61.6">U5-5</text>
<text x="31.7" y="63.9">U5-6</text>
<text x="86.1" y="63.9">U5-59</text>
<text x="86.1" y="61.6">U5-60</text>
<text x="31.7" y="66.3">U5-7</text>
<text x="31.7" y="68.7">U5-8</text>
<text x="31.7" y="71">U5-9</text>
<text x="86.1" y="71">U5-56</text>
<text x="86.1" y="68.7">U5-57</text>
<text x="86.1" y="66.3">U5-58</text>
<text x="30.6" y="73.3">U5-10</text>
<text x="30.6" y="75.7">U5-11</text>
<text x="86.1" y="75.7">U5-54</text>
<text x="86.1" y="73.3">U5-55</text>
<text x="30.6" y="78.1">U5-12</text>
<text x="30.6" y="80.4">U5-13</text>
<text x="30.6" y="82.7">U5-14</text>
<text x="86.1" y="82.7">U5-51</text>
<text x="86.1" y="80.4">U5-52</text>
<text x="86.1" y="78.1">U5-53</text>
<text x="30.6" y="85.1">U5-15</text>
<text x="30.6" y="87.5">U5-16</text>
<text x="30.6" y="89.8">U5-17</text>
<text x="86.1" y="89.8">U5-48</text>
<text x="86.1" y="87.5">U5-49</text>
<text x="86.1" y="85.1">U5-50</text>
<text x="126.3" y="88.6">+5V</text>
<text x="30.6" y="92.1">U5-18</text>
<text x="30.6" y="94.5">U5-19</text>
<text x="86.1" y="94.5">U5-46</text>
<text x="86.1" y="92.1">U5-47</text>
<text x="259.8" y="95.7">+15V</text>
<text x="30.6" y="96.9">U5-20</text>
<text x="30.6" y="99.2">U5-21</text>
<text x="30.6" y="101.5">U5-22</text>
<text x="86.1" y="101.5">U5-43</text>
<text x="86.1" y="99.2">U5-44</text>
<text x="86.1" y="96.9">U5-45</text>
<text x="30.6" y="103.9">U5-23</text>
<text x="30.6" y="106.2">U5-24</text>
<text x="86.1" y="106.2">U5-41</text>
<text x="86.1" y="103.9">U5-42</text>
<text x="122.5" y="103.9">TH</text>
<text x="234" y="105.1">ACM</text>
<text x="35.3" y="110.9">U5-25</text>
<text x="81.4" y="110.9">U5-40</text>
<text x="81.4" y="113.3">U5-39</text>
<text x="35.3" y="115.6">U5-28</text>
<text x="35.3" y="118">U5-31</text>
<text x="81.4" y="115.6">U5-38</text>
<text x="81.4" y="118">U5-37</text>
<text x="260.1" y="116.8">-15V</text>
<text x="81.4" y="120.3">U5-36</text>
<text x="81.4" y="122.7">U5-35</text>
<text x="81.4" y="125">U5-34</text>
<text x="81.4" y="127.4">U5-33</text>
<text x="158.2" y="153.2">+15V</text>
<text x="213" y="153.2">RC</text>
<text x="140.4" y="159.1">+5V</text>
<text x="213" y="167.3">RB</text>
<text x="213" y="172">RA</text>
<text x="134" y="181.4">U5-41</text>
</g>
<g font-size="2.1" fill="#a1006a">
<text x="159.2" y="40.5">Vref</text>
<text x="236.3" y="55.7">+15V</text>
<text x="161.1" y="67.5">+15V</text>
<text x="253.1" y="75.7">AFM2</text>
<text x="130.7" y="103.9">U5-1</text>
<text x="74.6" y="140.3">+5V</text>
<text x="95.7" y="140.3">+5V</text>
<text x="103" y="170.8">G7'</text>
<text x="71" y="174.3">U5</text>
</g>
</svg>
